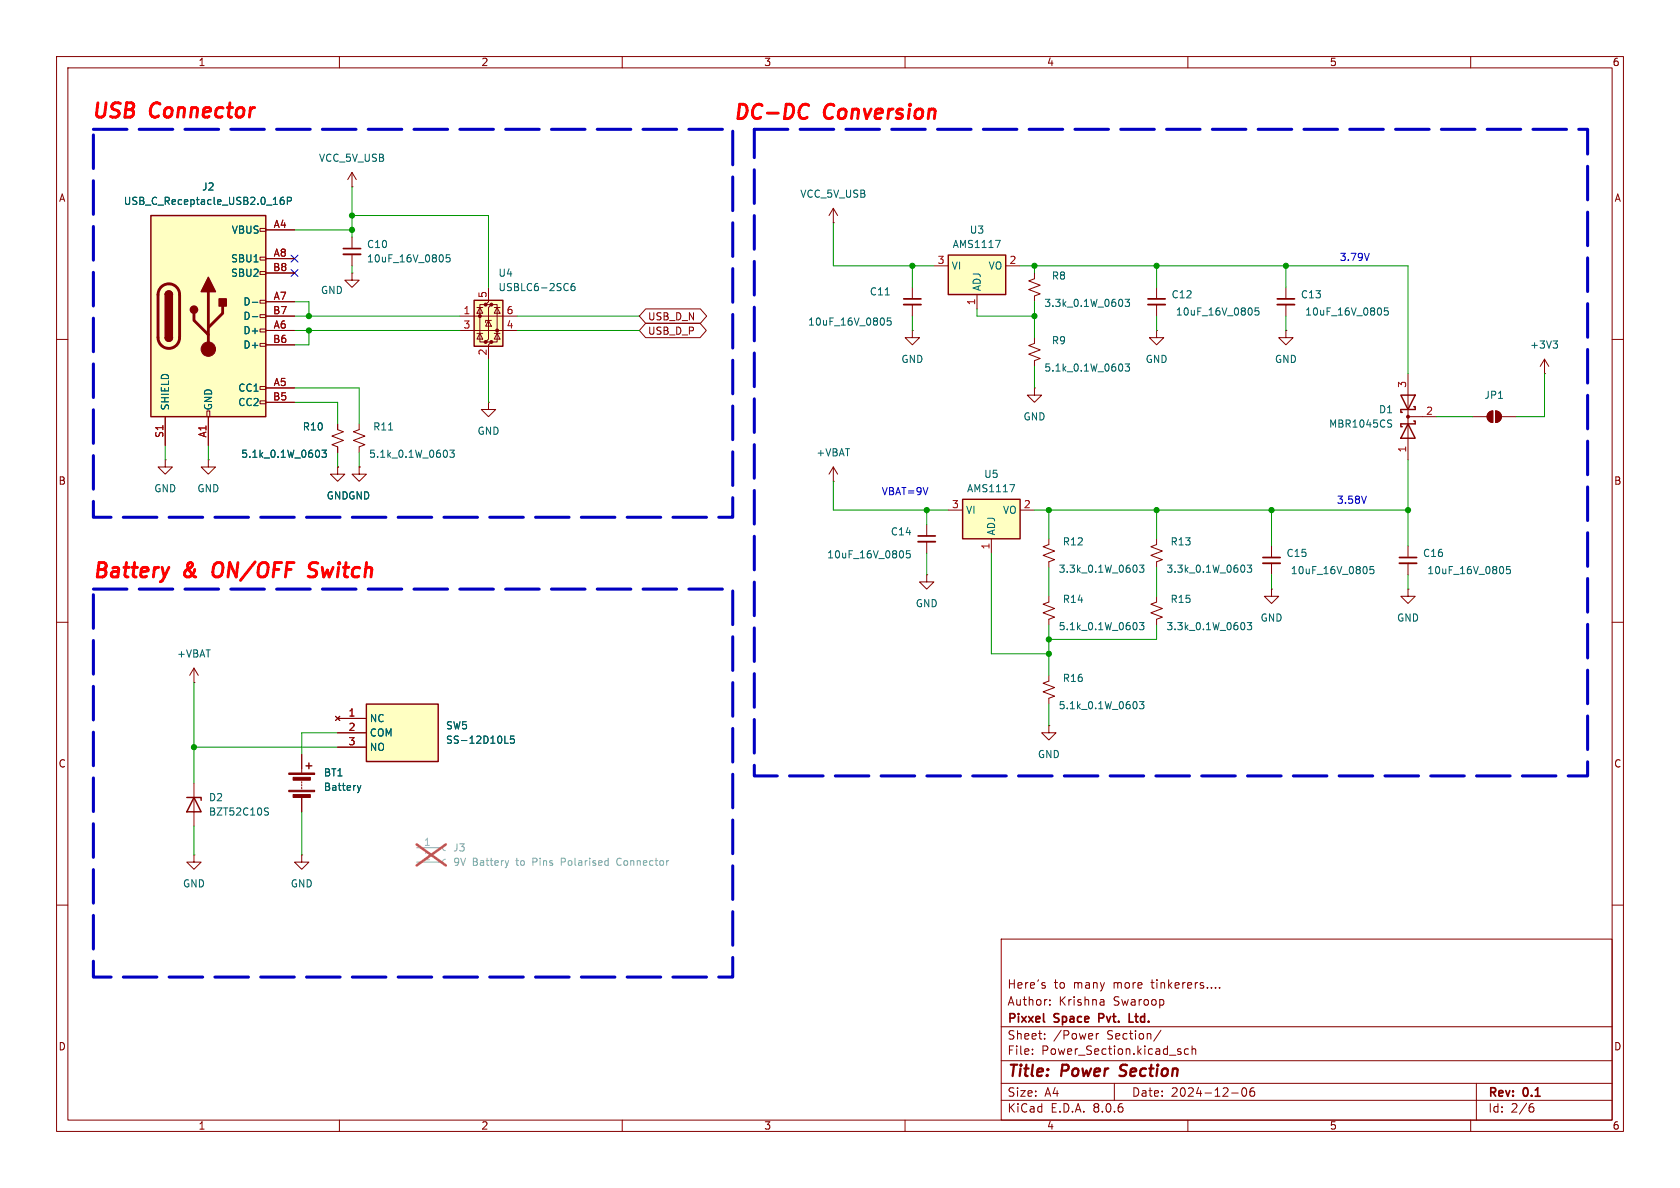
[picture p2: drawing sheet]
<svg xmlns="http://www.w3.org/2000/svg" width="297mm" height="210mm" viewBox="0 0 297 210" stroke-linecap="round" stroke-linejoin="round" font-family="sans-serif">
<g fill="none" stroke="#840000" stroke-width=".18">
<path d="M10 10h277v190h-277zM12 12h273v186h-273zM60 10v2M110 10v2M160 10v2M210 10v2M260 10v2M10 60h2M182.9 48.3v1l-1 .4 2 .7-2 .8 2 .7-1 .4v1M182.9 59.7v1l-1 .4 2 .7-2 .8 2 .8-1 .4v1M204.5 50.8v2M204.5 53.8v2.1"/>
<path d="M227.3 58.4v1.3h1.3l-1.3 1.3-1.2-1.3h1.2M227.3 58.4h.1M227.3 50.8v2M227.3 53.8v2.1M285 60h2M248.9 73.7h5.1M248.9 66v15.3M260.3 73.7h2.6M263.2 72.9l.7-.3v2.1a1.02 1.02 0 0 1-.9-.7 1.02 1.02 0 0 1 .2-1.1zM264.4 72.6a1.02 1.02 0 0 1 1 1.1 1.02 1.02 0 0 1-1 1zM265.4 73.7h2.6M273 66h.1"/>
<path d="M273 63.5l-.7 1.3M273 63.5v2.5M273 63.5l.8 1.3M185.4 95.3v1l-1 .3 2 .8-2 .8 2 .7-1 .4v1M204.5 95.3v1l-1 .3 2 .8-2 .8 2 .7-1 .4v1M248.9 96.5v2.1M248.9 99.6v2M10 110h2M185.4 105.4v1l-1 .4 2 .8-2 .7 2 .8-1 .4v1M185.4 119.4v1l-1 .4 2 .7-2 .8 2 .8-1 .3v1.1M204.5 105.4v1l-1 .4 2 .8-2 .7 2 .8-1 .4v1M224.8 104.1v1.3h1.3l-1.3 1.3-1.3-1.3h1.3"/>
<path d="M224.8 104.1h.1M248.9 104.1v1.3h1.3l-1.3 1.3-1.3-1.3h1.3M248.9 104.1h.1M285 110h2M53.3 133.4v3.3M53.3 138.2v.2M53.3 138.7v.2M53.3 139.2v.2M185.4 128.3v1.2h1.3l-1.3 1.3-1.3-1.3h1.3M185.4 128.3h.1M10 160h2M53.3 141v2.5"/>
<path d="M285 160h2M177 166h108v32h-108zM184.6 174.2l.2 .2-.2 .3M184.6 173.7l.1 .1M185.6 177.6v.1M185.6 176.8v.1M194.7 176.7l.4 .1 .1 .9M195.2 177.6l-.5 .1M195.2 177.1h-.5M214.9 174.6v.1M215.6 174.6v.1M60 198v2"/>
<path d="M110 198v2M160 198v2M177 194.5h108M177 191.5h108M177 187.5h108M177 181.5h108M182.5 186.3v.1M182.5 185.5v.1M184.7 183.6v.1M184.7 182.8v.1M193.8 182.7v1M194.2 182.7l-.2 .1-.2 .2"/>
<path d="M197 191.5v3M205.2 182.1l-1.2 2M208.4 185.9l.3 .1 .1 .2-.2 .2h-.3M208.4 185.4l.3 .1M210 198v2M210.1 185.5l-.4-.1-.3 .3v.4l.1 .2h.6M210.7 185.5l.3-.1 .3 .1 .1 .9M210.7 184.9v1.5M217.7 193.2h1.2M219.7 192.4l.2-.1a.81 .81 0 0 1 .6 .6 .81 .81 0 0 1-.3 .8l-.2 .1a.81 .81 0 0 1-.3-1.4zM221.7 192.3a.59 .59 0 0 0-.7 .6v.6l.1 .2 .4 .1 .2-.1 .1-.5-.1-.3h-.5l-.2 .3M260 198v2"/>
<path d="M261 191.5v6.5M270.6 195.7h.3l.3 .3-.1 .5-.5 .1M271 195.1l-.4 .1"/>
</g>
<path d="M197.9 190.1l.3 .1M198.2 188.4l-.1 .4v.2" fill="none" stroke="#840000" stroke-width=".4"/>
<path d="M202.9 52.8h3.1M225.8 52.8h3.1M247.4 98.6h3M194.3 180h.5M194.8 179.2h-.5v1.5M199.6 179.2v1.5h.7M184.6 180.6l.1 .1" fill="none" stroke="#840000" stroke-width=".3"/>
<g fill="#840000" stroke="#840000" stroke-width=".18">
<path d="M51.1 139.7h4.5v.3h-4.5z"/>
<path d="M51.1 136.7h4.5v.2h-4.5z"/>
<path d="M51.8 140.5h3.1v.5h-3.1z"/>
<path d="M51.8 137.4h3.1v.5h-3.1z"/>
<path d="M263.2 72.9l.7-.3v2.1a1.02 1.02 0 0 1-.9-.7 1.02 1.02 0 0 1 .2-1.1z"/>
<path d="M264.4 72.6a1.02 1.02 0 0 1 1 1.1 1.02 1.02 0 0 1-1 1z"/>
<circle cx="248.9" cy="73.7" r=".25"/>
</g>
<path d="M247.6 69.9h2.6l-1.3 2.5zM248.9 74.9l1.3 2.6h-2.6zM249.9 74.4h.3v.5h-2.6v.5h.3M249.9 71.9h.3v.5h-2.6v.5h.3M54.1 135.4h1M54.6 134.9v1" fill="none" stroke="#840000" stroke-width=".25"/>
<g fill="none" stroke="#006464" stroke-width=".18">
<path d="M198.4 53.1v.8M198.9 52.9h.8l-.4 .5 .3 .1v.6l-.2 .1-.5-.1M222.5 54.4h-.6v.6l.1-.1 .5 .1 .1 .2-.1 .4-.2 .1-.4-.1M245.4 54.4h-.6l-.1 .6 .2-.1 .4 .1 .1 .2v.4l-.2 .1-.5-.1M198.4 64.6v.8M198.9 64.3h.8l-.4 .5 .3 .1v.6l-.2 .1-.5-.1M245.5 74.8l.4 .2 .1 .3-.2 .2h-.3M245.5 74.2l.5 .1M274.6 60.3h.7l-.4 .5M275.1 60.8l.2 .2v.3l-.2 .2M201.4 99.9h.8l-.4 .5 .4 .1v.5l-.2 .2-.6-.2M220.5 99.9h.8l-.4 .5 .3 .1v.5l-.2 .2-.5-.2"/>
<path d="M201 110.3v.8M201 100.1v.8M201.4 110.1h.8l-.4 .4 .4 .2v.5l-.2 .1-.6-.1M220 110.3v.8M220 100.1v.8M220.5 110.1h.8l-.4 .4 .3 .2v.5l-.2 .1-.5-.1M267 100.1h-.6l-.1 .7 .2-.2 .4 .1 .1 .2v.4l-.2 .1-.5-.1M63.2 138.9l.3 .8M63.5 139.7l-.2 .4M63.8 138.9l-.3 .8M201 124.3v.8M201.4 124h.8l-.4 .5 .4 .1v.6l-.2 .1-.6-.1"/>
</g>
<path d="M202.9 53.8h3.1M225.8 53.8h3.1M247.4 99.6h3" fill="none" stroke="#840000" stroke-width=".33"/>
<path d="M170.2 88.3h10.1v7h-10.1z" fill="#ffffc2"/>
<path d="M170.2 88.3h10.1v7h-10.1z" fill="none" stroke="#840000" stroke-width=".25"/>
<g fill="none" stroke="#840000" stroke-width=".18">
<path d="M147.3 85.1h.1M147.3 82.6l-.7 1.2M147.3 82.6v2.5M147.3 82.6l.8 1.2M163.8 92.7v2M163.8 95.8v2M167.6 90.2h2.6M175.3 95.3v2.5M180.3 90.2h2.6M224.8 96.5v2.1M224.8 99.6v2M163.8 101.6v1.3h1.3l-1.3 1.2-1.2-1.2h1.2"/>
<path d="M163.8 101.6h.1"/>
</g>
<path d="M160.9 97.4h-.6l-.1 .6 .2-.2 .4 .1 .1 .2v.4l-.2 .1-.5-.1M178.5 85.7h.9l-.6 1.2M242.8 100.1h-.6v.7l.2-.2 .4 .1 .1 .2-.1 .4-.1 .1-.5-.1" fill="none" stroke="#006464" stroke-width=".18"/>
<path d="M162.3 95.8h3.1M223.3 99.6h3" fill="none" stroke="#840000" stroke-width=".33"/>
<path d="M162.3 94.7h3.1M223.3 98.6h3" fill="none" stroke="#840000" stroke-width=".3"/>
<path d="M167.6 45.1h10.2v7h-10.2z" fill="#ffffc2"/>
<path d="M167.6 45.1h10.2v7h-10.2z" fill="none" stroke="#840000" stroke-width=".25"/>
<g fill="none" stroke="#840000" stroke-width=".18">
<path d="M147.3 39.4h.1M147.3 36.8l-.7 1.3M147.3 36.8v2.6M147.3 36.8l.8 1.3M161.3 58.4v1.3h1.3l-1.3 1.3-1.3-1.3h1.3M161.3 58.4h.1M161.3 50.8v2M161.3 53.8v2.1M165.1 47h2.5M172.7 52.1v2.5M177.8 47h2.5M182.9 68.6v1.3h1.2l-1.2 1.2-1.3-1.2h1.3"/>
<path d="M182.9 68.6h.1M29.2 81.3v1.3h1.3l-1.3 1.2-1.3-1.2h1.3M29.2 81.3h.1M36.8 81.3v1.3h1.3l-1.3 1.2-1.2-1.2h1.2M36.8 81.3h.1M34.3 151.1v1.3h1.3l-1.3 1.3-1.3-1.3h1.3M34.3 151.1h.1M53.3 151.1v1.3h1.3l-1.3 1.3-1.2-1.3h1.2M53.3 151.1h.1"/>
</g>
<path d="M156.5 52.1h.7M157.5 56.2h-.6l-.1 .6 .2-.1h.4l.2 .2-.1 .5-.2 .1-.5-.1M176 42.5h.8l-.5 1.3" fill="none" stroke="#006464" stroke-width=".18"/>
<path d="M159.8 53.8h3" fill="none" stroke="#840000" stroke-width=".33"/>
<path d="M159.8 52.8h3" fill="none" stroke="#840000" stroke-width=".3"/>
<path d="M73.7 152.4h4.5M73.7 149.9h4.5M78.7 151.9l-.3 .1-.2 .4 .2 .4 .3 .1M78.7 149.4l-.3 .1-.2 .4 .2 .3 .3 .2" fill="none" stroke="#a1a1a1" stroke-width=".18"/>
<path d="M89.9 152.1l-.3 .9M109.3 151.8l-.3 .5 .3 .6" fill="none" stroke="#989898" stroke-width=".18"/>
<path d="M73.7 149.3l5.1 3.7M78.8 149.3l-5.1 3.7" fill="none" stroke="#e65255" stroke-width=".46"/>
<path d="M26.7 38.1h20.3v35.6h-20.3z" fill="#ffffc2"/>
<g fill="none" stroke="#840000" stroke-width=".18">
<path d="M46 58.2h1v.5h-1zM46 55.6h1v.5h-1zM46 53.1h1v.5h-1zM46 48h1v.5h-1zM46 45.5h1v.5h-1zM46 40.4h1v.5h-1zM47 40.6h5.1M47 58.4h5.1M47 53.3h5.1M47 45.7h5.1M47 55.9h5.1M47 48.3h5.1"/>
<path d="M29.2 73.7v5M36.6 72.6h.5v1.1h-.5zM36.8 73.7v5M46 70.9h1v.5h-1zM46 68.3h1v.5h-1zM46 60.7h1v.5h-1zM47 68.6h5.1M47 71.1h5.1M47 61h5.1"/>
</g>
<path d="M26.7 38.1h20.3v35.6h-20.3zM29.2 59.7a.64 .64 0 0 0 .6 .6 .64 .64 0 0 0 .7-.6M29.2 52.1a.64 .64 0 0 1 .6-.7 .64 .64 0 0 1 .7 .7" fill="none" stroke="#840000" stroke-width=".25"/>
<path d="M28.5 50.7a1.9 1.9 0 0 1 2.1-.4 1.9 1.9 0 0 1 1.1 1.8v7.6a1.91 1.91 0 0 1-1.9 1.9 1.91 1.91 0 0 1-1.9-1.9v-7.8l.2-.6zM34.3 55.4v1.2l2.5 2.6M36.8 51.6v10.1M39.4 54.1v1.3l-2.6 2.5" fill="none" stroke="#840000" stroke-width=".51"/>
<g fill="#840000" stroke="#840000" stroke-width=".25">
<path d="M29.2 59.7h1.3a.64 .64 0 0 1-.7 .6 .64 .64 0 0 1-.6-.6z"/>
<path d="M29.2 52.1h1.3v7.6h-1.3z"/>
<path d="M29.4 51.6a.64 .64 0 0 1 .7-.1 .64 .64 0 0 1 .4 .6h-1.3z"/>
<path d="M36.8 49l1.3 2.6h-2.5z"/>
<path d="M38.7 52.8h1.3v1.3h-1.3z"/>
<circle cx="34.3" cy="54.7" r=".63"/>
</g>
<circle cx="36.8" cy="61.7" r="1.27" fill="#840000" stroke="#840000" stroke-width=".18"/>
<path d="M50.1 34.9h-.3a.86 .86 0 0 0 0 1.2l.4-.1 .1-.4-.3-.2h-.3l-.2 .2M50.8 35.5h.6l.1-.2v-.3l-.7-.1v1.2M44.6 53.4h1M44.6 56h1" fill="none" stroke="#006464" stroke-width=".18"/>
<path d="M64.8 124.5h12.7v10.1h-12.7z" fill="#ffffc2"/>
<path d="M64.8 124.5h12.7v10.1h-12.7zM33 141h2.6v.5M34.3 141l1.3 2.5h-2.6z" fill="none" stroke="#840000" stroke-width=".25"/>
<g fill="none" stroke="#840000" stroke-width=".18">
<path d="M62.2 33h.1M62.2 30.5v2.5M62.2 30.5l-.7 1.3M62.2 30.5l.8 1.3M62.2 41.9v2M62.2 45v2M204.5 58.4v1.3h1.2l-1.2 1.3-1.3-1.3h1.3M204.5 58.4h.1M59.7 74.9v1l1 .4-2 .8 2 .8-2 .7 1 .4v1M59.7 82.6v1.2h1.3l-1.3 1.3-1.3-1.3h1.3M59.7 82.6h.1M34.3 118.1v2.6"/>
<path d="M34.3 118.1l.8 1.3M34.3 118.1l-.8 1.3M34.3 120.7h.1M34.3 138.4v7.7M59.3 126.6l.8 .8M59.7 127h5.1M59.7 129.5h5.1M59.7 132.1h5.1M60.1 126.6l-.8 .8"/>
</g>
<path d="M79.5 45h-.6v.6l.1-.1 .5 .1 .1 .2-.1 .4-.2 .1-.4-.1M56.4 79.8v.8M56.9 79.6h.8l-.4 .5 .3 .1v.5l-.1 .1-.6-.1M89.3 131.4h.6M90.9 130.1h-.6l-.1 .6 .2-.1 .4 .1 .1 .1v.5l-.2 .1-.5-.1M47 143.4l.3 .1 .2 .3-.3 .3h-.3M47 142.8l.5 .1" fill="none" stroke="#006464" stroke-width=".18"/>
<path d="M60.7 45h3.1" fill="none" stroke="#840000" stroke-width=".33"/>
<path d="M60.7 43.9h3.1" fill="none" stroke="#840000" stroke-width=".3"/>
<path d="M83.8 53.1h5.1v8.1h-5.1z" fill="#ffffc2"/>
<g fill="#840000" stroke="#840000" stroke-width=".18">
<circle cx="84.8" cy="55.9" r=".25"/>
<circle cx="85.9" cy="60.5" r=".25"/>
<circle cx="85.9" cy="53.8" r=".25"/>
<circle cx="86.9" cy="60.5" r=".25"/>
<circle cx="86.9" cy="53.8" r=".25"/>
<circle cx="87.9" cy="58.4" r=".25"/>
</g>
<g fill="none" stroke="#840000" stroke-width=".18">
<path d="M47 58.4h5.1M47 55.9h5.1M47 40.6h5.1M47 53.3h5.1M47 45.7h5.1M47 48.3h5.1M62.2 48.3v1.2h1.3l-1.3 1.3-1.2-1.3h1.2M62.2 48.3h.1M81.3 58.4h10.1M81.3 55.9h10.1M84.3 58.9h1M84.3 54.4h1"/>
<path d="M84.8 54.4l.5 1h-1zM84.8 58.9l.5 1h-1zM85.9 53.8h-1.1v6.7h1.1M86.4 56.6l.5 1.1h-1zM86.4 50.8v2.5l-.5 .5h1l-.5 .6v5.5l-.5 .6h1l-.5 .5v2.5M86.9 56.6h-1v.4M86.9 53.8h1v6.7h-1M87.4 58.9h1M87.4 54.4h1M87.9 58.9l.5 1h-1zM87.9 54.4l.5 1h-1zM114.1 54.6h9.7l1.1 1.3-1.1 1.3h-9.7l-1.1-1.3z"/>
<path d="M114.1 57.1h9.7l1.1 1.3-1.1 1.3h-9.7l-1.1-1.3zM29.2 73.7v5M36.8 73.7v5M47 68.6h5.1M47 71.1h5.1M47 61h5.1M59.7 74.9v1M59.7 79v1M63.5 74.9v1l-1 .4 2 .8-2 .8 2 .7-1 .4v1M86.4 71.1v1.3h1.2l-1.2 1.3-1.3-1.3h1.3M86.4 71.1h.1M59.7 82.6h.1"/>
<path d="M63.5 82.6v1.2h1.3l-1.3 1.3-1.3-1.3h1.3M63.5 82.6h.1M53.3 133.4v2.5M59.3 126.6l.8 .8M59.7 127h5.1M59.7 129.5h5.1M59.7 132.1h5.1M60.1 126.6l-.8 .8M53.3 141v2.5"/>
</g>
<path d="M83.8 53.1h5.1v8.1h-5.1z" fill="none" stroke="#840000" stroke-width=".25"/>
<g fill="none" stroke="#006464" stroke-width=".18">
<path d="M50.1 34.9h-.3a.86 .86 0 0 0 0 1.2l.4-.1 .1-.4-.3-.2h-.3l-.2 .2M50.8 35.5h.6l.1-.2v-.3l-.7-.1v1.2M44.6 53.4h1M44.6 56h1M101.5 50.1l-.3 .1a.85 .85 0 0 0 0 1.2l.4-.1 .1-.5-.3-.2-.3 .1-.2 .1M56.4 79.8v.8M56.9 79.6h.8l-.4 .5 .3 .1v.5l-.1 .1-.6-.1M68.7 76h.7M79 79.8v.8M79.5 79.6h.8l-.4 .5 .3 .1v.5l-.1 .1-.6-.1M63.2 138.9l.3 .8M63.5 139.7l-.2 .4"/>
<path d="M63.8 138.9l-.3 .8M89.3 131.4h.6M90.9 130.1h-.6l-.1 .6 .2-.1 .4 .1 .1 .1v.5l-.2 .1-.5-.1"/>
</g>
<path d="M242.1 44.8l-.5 1.2M241.6 87.7l-.5 1.3" fill="none" stroke="#0000c2" stroke-width=".18"/>
<path d="M141.9 18.5a.86 .86 0 0 1 1.1 .2M142.7 20.7l-.5 .3M55.9 99.5h-.6a.63 .63 0 0 0-.6 .5 .63 .63 0 0 0 .4 .7l.7 .2M29.9 100.3l-.9 1.7M37.7 100.3l-.1 .8 .1 .5 .2 .3M54.5 101.9l.3 .1 .9-.1" fill="none" stroke="#f00" stroke-width=".51"/>
<path d="M16.5 22.9h113v68.5h-113zM133.3 22.9h147.4v114.3h-147.4zM16.5 104.1h113v68.6h-113z" fill="none" stroke="#0000c2" stroke-width=".54" stroke-dasharray="5.9 2.2"/>
<g fill="none" stroke="#009600" stroke-width=".18">
<path d="M62.2 38.1h24.2v12.7M62.2 33v8.9M147.3 39.4v7.6h17.8M52.1 58.4h29.2M52.1 53.3h2.5v2.6M52.1 55.9h29.2M52.1 40.6h10.1M54.6 58.4v2.6h-2.5M62.2 47v1.3M91.4 58.4h21.6M91.4 55.9h21.6M161.3 47v3.8"/>
<path d="M161.3 55.9v2.5M172.7 54.6v1.3h10.2M180.3 47h68.6v19M182.9 47v1.3M182.9 53.3v6.4M204.5 47v3.8M204.5 55.9v2.5M227.3 47v3.8M227.3 55.9v2.5M29.2 78.7v2.6M36.8 78.7v2.6M52.1 71.1h7.6v3.8"/>
<path d="M52.1 68.6h11.4v6.3M86.4 63.5v7.6M182.9 64.8v3.8M254 73.7h6.3M273 66v7.7h-5M59.7 80v2.6M63.5 80v2.6M147.3 85.1v5.1h20.3M163.8 90.2v2.5M163.8 97.8v3.8M175.3 97.8v17.8h10.1M182.9 90.2h66"/>
<path d="M185.4 90.2v5.1M204.5 90.2v5.1M224.8 90.2v6.3M248.9 81.3v15.2M185.4 100.3v5.1M185.4 110.5v8.9M204.5 110.5v2.5h-19.1M204.5 100.3v5.1M224.8 101.6v2.5M248.9 101.6v2.5M34.3 120.7v17.7M34.3 132.1h25.4"/>
<path d="M59.7 129.5h-6.4v3.9M185.4 124.5v3.8M34.3 146.1v5M53.3 143.5v7.6"/>
</g>
<path d="M51.5 45.1l1.2 1.2M51.5 47.7l1.2 1.2M52.7 45.1l-1.2 1.2M52.7 47.7l-1.2 1.2" fill="none" stroke="#000084" stroke-width=".18"/>
<g fill="#009600" stroke="#009600" stroke-width=".18">
<circle cx="185.4" cy="113" r=".46"/>
<circle cx="224.8" cy="90.2" r=".46"/>
<circle cx="185.4" cy="90.2" r=".46"/>
<circle cx="204.5" cy="90.2" r=".46"/>
<circle cx="62.2" cy="40.6" r=".46"/>
<circle cx="62.2" cy="38.1" r=".46"/>
<circle cx="54.6" cy="58.4" r=".46"/>
<circle cx="54.6" cy="55.9" r=".46"/>
<circle cx="34.3" cy="132.1" r=".46"/>
<circle cx="161.3" cy="47" r=".46"/>
<circle cx="163.8" cy="90.2" r=".46"/>
<circle cx="185.4" cy="115.6" r=".46"/>
<circle cx="182.9" cy="47" r=".46"/>
<circle cx="182.9" cy="55.9" r=".46"/>
<circle cx="248.9" cy="90.2" r=".46"/>
<circle cx="204.5" cy="47" r=".46"/>
<circle cx="227.3" cy="47" r=".46"/>
</g>
<g font-size="3.5" fill="#f00">
<text x="15.9" y="21.6">USB</text>
<text x="26.5" y="21.6">Connector</text>
<text x="129.4" y="21.8">DC-DC</text>
<text x="145.6" y="21.8">Conversion</text>
<text x="16.1" y="102.9">Battery</text>
<text x="32.5" y="102.9">&amp;</text>
<text x="38.6" y="102.9">ON/OFF</text>
<text x="56.5" y="102.9">Switch</text>
</g>
<g font-size="2.8" fill="#840000">
<text x="178" y="190.9">Title:</text>
<text x="187.7" y="190.9">Power</text>
<text x="198.8" y="190.9">Section</text>
</g>
<g font-size="2.1" fill="#840000">
<text x="178" y="178">Author:</text>
<text x="178" y="175">Here's</text>
<text x="186.3" y="175">to</text>
<text x="187.2" y="178">Krishna</text>
<text x="189.8" y="175">many</text>
<text x="196.9" y="178">Swaroop</text>
<text x="197" y="175">more</text>
<text x="203.8" y="175">tinkerers....</text>
<text x="178" y="184">Sheet:</text>
<text x="178" y="181.2">Pixxel</text>
<text x="186.2" y="184">/Power</text>
<text x="186.5" y="181.2">Space</text>
<text x="194.9" y="181.2">Pvt.</text>
<text x="195.7" y="184">Section/</text>
<text x="200.9" y="181.2">Ltd.</text>
<text x="178" y="186.7">File:</text>
<text x="184.1" y="186.7">Power_Section.kicad_sch</text>
<text x="178" y="196.9">KiCad</text>
<text x="178" y="194.1">Size:</text>
<text x="184.7" y="194.1">A4</text>
<text x="185.7" y="196.9">E.D.A.</text>
<text x="193.3" y="196.9">8.0.6</text>
<text x="200" y="194.1">Date:</text>
<text x="207" y="194.1">2024-12-06</text>
<text x="263" y="194.3">Rev:</text>
<text x="263" y="196.9">Id:</text>
<text x="267.1" y="196.9">2/6</text>
<text x="269.4" y="194.3">0.1</text>
</g>
<g font-size="1.8" fill="#840000">
<text x="35" y="11.9">1</text>
<text x="85" y="11.9">2</text>
<text x="135" y="11.9">3</text>
<text x="185" y="11.9">4</text>
<text x="235" y="11.9">5</text>
<text x="285" y="11.9">6</text>
<text x="10.3" y="35.9">A</text>
<text x="285.3" y="35.9">A</text>
<text x="114.5" y="56.8">USB_D_N</text>
<text x="114.5" y="59.4">USB_D_P</text>
<text x="10.3" y="85.9">B</text>
<text x="285.3" y="85.9">B</text>
<text x="10.3" y="135.9">C</text>
<text x="285.3" y="135.9">C</text>
<text x="10.3" y="185.9">D</text>
<text x="285.3" y="185.9">D</text>
<text x="35" y="199.9">1</text>
<text x="85" y="199.9">2</text>
<text x="135" y="199.9">3</text>
<text x="185" y="199.9">4</text>
<text x="235" y="199.9">5</text>
<text x="285" y="199.9">6</text>
</g>
<g font-size="1.8" fill="#006464">
<text x="56.3" y="28.8">VCC_5V_USB</text>
<text x="35.6" y="33.9">J2</text>
<text x="141.4" y="35.2">VCC_5V_USB</text>
<text x="21.8" y="36.4">USB_C_Receptacle_USB2.0_16P</text>
<text x="40.9" y="41.5">VBUS</text>
<text x="171.3" y="41.5">U3</text>
<text x="40.8" y="46.6">SBU1</text>
<text x="64.8" y="44">C10</text>
<text x="64.8" y="46.6">10uF_16V_0805</text>
<text x="168.1" y="47.9">VI</text>
<text x="168.3" y="44">AMS1117</text>
<text x="174.7" y="47.9">VO</text>
<text x="40.8" y="49.1">SBU2</text>
<text x="56.6" y="52.2">GND</text>
<text x="88" y="49.1">U4</text>
<text x="88" y="51.7">USBLC6-2SC6</text>
<text x="153.7" y="52.4">C11</text>
<text x="173.6" y="51.6" transform="rotate(-90 173.6 51.6)">ADJ</text>
<text x="185.9" y="49.6">R8</text>
<text x="207" y="52.9">C12</text>
<text x="229.9" y="52.9">C13</text>
<text x="42.9" y="59.3">D+</text>
<text x="42.9" y="54.2">D-</text>
<text x="42.9" y="56.7">D-</text>
<text x="142.8" y="57.8">10uF_16V_0805</text>
<text x="184.5" y="54.5">3.3k_0.1W_0603</text>
<text x="207.8" y="56">10uF_16V_0805</text>
<text x="230.6" y="56">10uF_16V_0805</text>
<text x="42.9" y="61.8">D+</text>
<text x="159.3" y="64.4">GND</text>
<text x="184.5" y="65.9">5.1k_0.1W_0603</text>
<text x="185.9" y="61.1">R9</text>
<text x="202.4" y="64.4">GND</text>
<text x="225.3" y="64.4">GND</text>
<text x="270.4" y="61.8">+3V3</text>
<text x="42" y="69.4">CC1</text>
<text x="42" y="72">CC2</text>
<text x="262.3" y="70.7">JP1</text>
<text x="30.1" y="72.6" transform="rotate(-90 30.1 72.6)">SHIELD</text>
<text x="37.7" y="72.6" transform="rotate(-90 37.7 72.6)">GND</text>
<text x="53.4" y="76.3">R10</text>
<text x="65.9" y="76.3">R11</text>
<text x="84.3" y="77.1">GND</text>
<text x="180.8" y="74.5">GND</text>
<text x="234.9" y="75.8">MBR1045CS</text>
<text x="243.7" y="73.3">D1</text>
<text x="42.5" y="81.1">5.1k_0.1W_0603</text>
<text x="65.1" y="81.1">5.1k_0.1W_0603</text>
<text x="144.2" y="80.9">+VBAT</text>
<text x="27.2" y="87.2">GND</text>
<text x="34.8" y="87.2">GND</text>
<text x="57.7" y="88.5">GNDGND</text>
<text x="170.9" y="87.2">AMS1117</text>
<text x="173.9" y="84.7">U5</text>
<text x="157.4" y="94.8">C14</text>
<text x="170.7" y="91">VI</text>
<text x="176.1" y="94.7" transform="rotate(-90 176.1 94.7)">ADJ</text>
<text x="177.2" y="91">VO</text>
<text x="146.1" y="98.9">10uF_16V_0805</text>
<text x="187.1" y="101.4">3.3k_0.1W_0603</text>
<text x="187.8" y="96.6">R12</text>
<text x="206.1" y="101.4">3.3k_0.1W_0603</text>
<text x="206.8" y="96.6">R13</text>
<text x="227.3" y="98.7">C15</text>
<text x="228.1" y="101.7">10uF_16V_0805</text>
<text x="251.5" y="98.7">C16</text>
<text x="252.2" y="101.7">10uF_16V_0805</text>
<text x="161.8" y="107.5">GND</text>
<text x="187.8" y="106.8">R14</text>
<text x="206.8" y="106.8">R15</text>
<text x="187.1" y="111.6">5.1k_0.1W_0603</text>
<text x="206.1" y="111.6">3.3k_0.1W_0603</text>
<text x="222.8" y="110.1">GND</text>
<text x="246.9" y="110.1">GND</text>
<text x="31.2" y="116.4">+VBAT</text>
<text x="187.1" y="125.6">5.1k_0.1W_0603</text>
<text x="187.8" y="120.8">R16</text>
<text x="65.3" y="127.9">NC</text>
<text x="65.3" y="130.4">COM</text>
<text x="78.7" y="129.1">SW5</text>
<text x="78.7" y="131.7">SS-12D10L5</text>
<text x="57.2" y="137.5">BT1</text>
<text x="65.3" y="132.9">NO</text>
<text x="183.4" y="134.2">GND</text>
<text x="36.8" y="141.8">D2</text>
<text x="57.2" y="140">Battery</text>
<text x="36.8" y="144.4">BZT52C10S</text>
<text x="32.3" y="157.1">GND</text>
<text x="51.3" y="157.1">GND</text>
</g>
<g font-size="1.8" fill="#a90000">
<text x="48.3" y="40.4">A4</text>
<text x="48.3" y="45.5">A8</text>
<text x="165.7" y="46.7">3</text>
<text x="178.4" y="46.7">2</text>
<text x="48.2" y="48">B8</text>
<text x="48.3" y="53.1">A7</text>
<text x="86.1" y="52.8" transform="rotate(-90 86.1 52.8)">5</text>
<text x="48.2" y="55.6">B7</text>
<text x="48.3" y="58.2">A6</text>
<text x="81.8" y="55.6">1</text>
<text x="81.8" y="58.2">3</text>
<text x="89.5" y="58.2">4</text>
<text x="89.5" y="55.6">6</text>
<text x="172.5" y="54" transform="rotate(-90 172.5 54)">1</text>
<text x="48.2" y="60.7">B6</text>
<text x="86.1" y="62.9" transform="rotate(-90 86.1 62.9)">2</text>
<text x="48.2" y="70.9">B5</text>
<text x="48.3" y="68.3">A5</text>
<text x="248.7" y="68.7" transform="rotate(-90 248.7 68.7)">3</text>
<text x="29" y="77.5" transform="rotate(-90 29 77.5)">S1</text>
<text x="36.6" y="77.5" transform="rotate(-90 36.6 77.5)">A1</text>
<text x="252" y="73.4">2</text>
<text x="248.7" y="80.1" transform="rotate(-90 248.7 80.1)">1</text>
<text x="168.2" y="89.9">3</text>
<text x="180.9" y="89.9">2</text>
<text x="175" y="97.2" transform="rotate(-90 175 97.2)">1</text>
<text x="61.5" y="126.7">1</text>
<text x="61.5" y="129.3">2</text>
<text x="61.5" y="131.8">3</text>
</g>
<g font-size="1.8" fill="#0000c2">
<text x="236.8" y="46.3">3.79V</text>
<text x="155.8" y="87.7">VBAT=9V</text>
<text x="236.3" y="89.3">3.58V</text>
</g>
<g font-size="1.8" fill="#aaa">
<text x="74.9" y="149.6">1</text>
<text x="74.9" y="152.1">2</text>
</g>
<g font-size="1.8" fill="#989898">
<text x="80" y="150.7">J3</text>
<text x="80" y="153.3">9V</text>
<text x="83.5" y="153.3">Battery</text>
<text x="91.4" y="153.3">to</text>
<text x="94.4" y="153.3">Pins</text>
<text x="99.6" y="153.3">Polarised</text>
<text x="109.7" y="153.3">Connector</text>
</g>
</svg>
